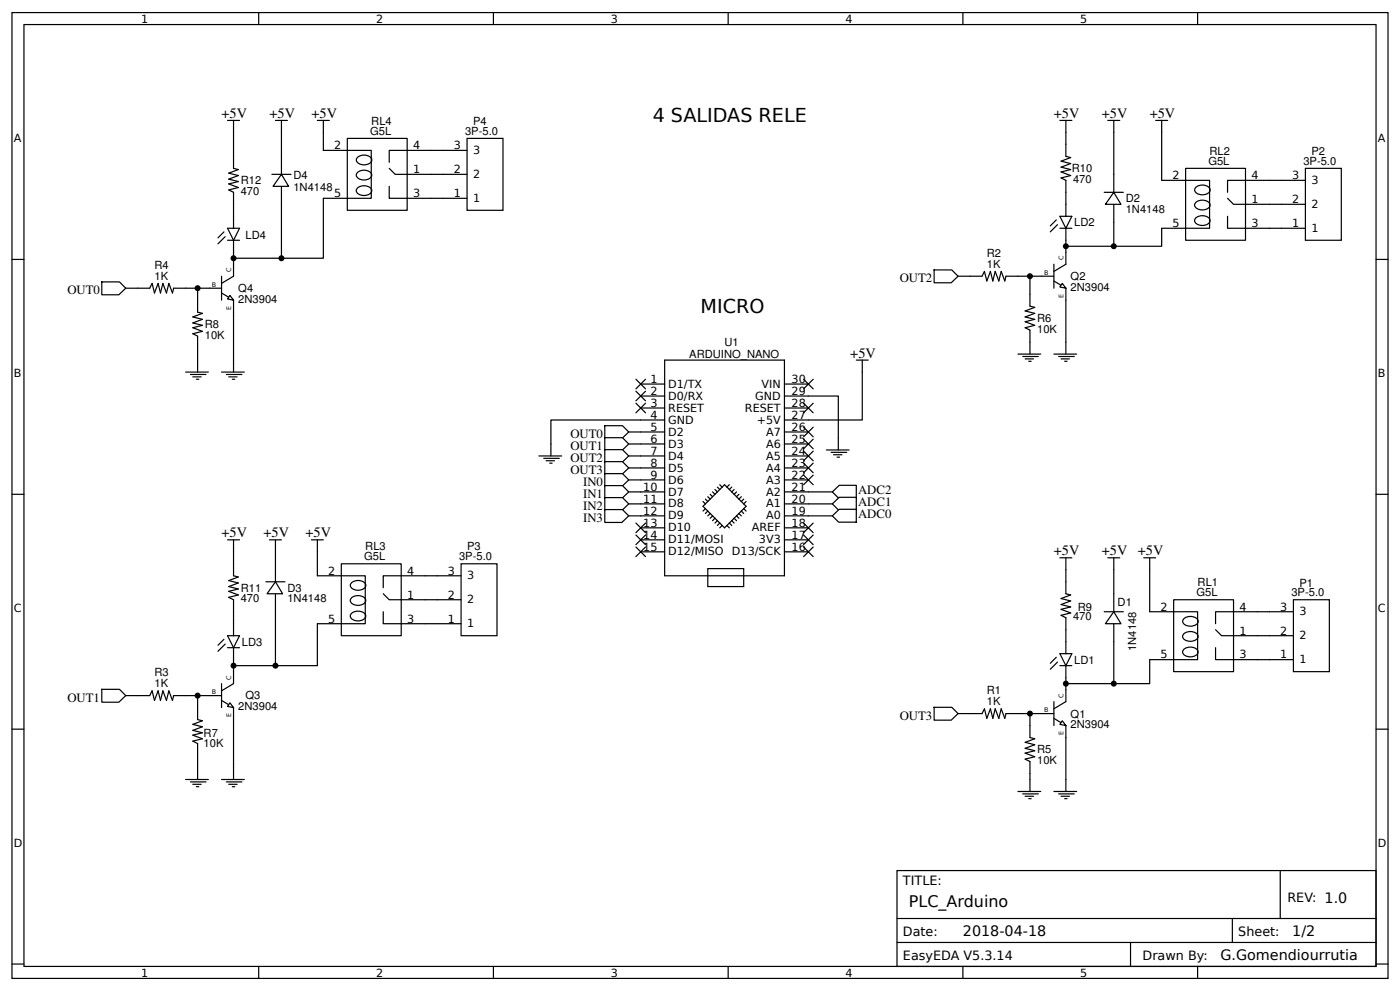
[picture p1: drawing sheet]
<svg xmlns="http://www.w3.org/2000/svg" width="309mm" height="219mm" viewBox="0 0 309 219" stroke-linecap="round" stroke-linejoin="round" font-family="sans-serif">
<g fill="none" stroke="#000" stroke-width=".26">
<path d="M2.6 2.8h304.1v213.2h-304.1zM5.3 5.4h298.7v208h-298.7zM57.1 2.8v2.6M109 2.8v2.6M160.9 2.8v2.6M212.7 2.8v2.6M264.6 2.8v2.6M2.6 57.3h2.7M304 57.3h2.7M146.8 79.5h26.5v47.6h-26.5zM141.6 98h5.2M141.6 95.4h5.2"/>
<path d="M141.6 90.1h5.2M141.6 87.4h5.2M141.6 84.8h5.2M146.8 92.7h-25.1v8M173.3 87.4h11.9v12M173.3 98h5.3M173.3 95.4h5.3M173.3 90.1h5.3M173.3 84.8h5.3M182.6 99.4h5M183.6 99.9h3.5M190.5 82.2v10.5h-17.2"/>
<path d="M2.6 109.1h2.7M119.1 100.7h5M120.1 101.2h3.5M120.6 101.7h1.9M121.4 102.3h.6M141.6 119.2h5.2M141.6 116.5h5.2M141.6 113.9h5.2M141.6 111.3h5.2M141.6 108.6h5.2M141.6 106h5.2M141.6 103.3h5.2"/>
<path d="M141.6 100.7h5.2M155.3 111.8l4.8-4.8 4.7 4.8-4.7 4.7zM155.3 110.7l.5 .6M155.8 112.3l-.5 .5M155.8 110.2l.6 .5M156.4 109.7l.5 .5M156.4 112.8l-.6 .6M156.9 113.4l-.5 .5M156.9 109.1l.5 .6M157.4 108.6l.6 .5M157.4 113.9l-.5 .5M158 108.1l.5 .5"/>
<path d="M158 114.4l-.6 .6M158.5 107.6l.5 .5M158.5 115l-.5 .5M159 107l.5 .6M159 115.5l-.5 .5M159.5 116l-.5 .5M160.6 116l.5 .5M161.1 115.5l.6 .5M161.1 107l-.5 .6M161.7 115l.5 .5M161.7 107.6l-.6 .5M162.2 114.4l.5 .6"/>
<path d="M162.2 108.1l-.5 .5M162.7 113.9l.5 .5M162.7 108.6l-.5 .5M163.2 113.4l.6 .5M163.2 109.1l-.5 .6M163.8 112.8l.5 .6M163.8 109.7l-.6 .5M164.3 112.3l.5 .5M164.3 110.2l-.5 .5M164.8 110.7l-.5 .6M173.3 119.2h5.3M173.3 116.5h5.3"/>
<path d="M173.3 113.9h5.3M173.3 111.3h5.3M173.3 108.6h5.3M173.3 106h5.3M173.3 103.3h5.3M173.3 100.7h5.3M184.1 100.4h1.9M184.9 100.9h.6M304 109.1h2.7M141.6 121.8h5.2M156.4 125.5h7.9v4h-7.9zM173.3 121.8h5.3"/>
<path d="M2.6 161h2.7M304 161h2.7M198.2 192.2h105.8v21.2h-105.8zM282.8 192.2v10.6M2.6 212.9h2.7M57.1 213.4v2.6M109 213.4v2.6M160.9 213.4v2.6M198.2 202.8h105.8M198.2 208.1h105.8M212.7 213.4v2.6M249.8 208.1v5.3"/>
<path d="M264.6 213.4v2.6M272.3 202.8v5.3M304 212.9h2.7"/>
</g>
<g fill="#fff" stroke="#000" stroke-width=".26">
<path d="M183.9 108.6l1.5-1.4h3.8v2.8h-3.9z"/>
<path d="M183.9 111.3l1.5-1.5h3.8v2.8h-3.9z"/>
<path d="M183.9 113.9l1.5-1.5h3.8v2.9h-3.9z"/>
</g>
<path d="M178.6 113.9h5.3M178.6 111.3h5.3M178.6 108.6h5.3" fill="none" stroke="#000" stroke-width=".26"/>
<g fill="#fff" stroke="#000" stroke-width=".26">
<path d="M133.5 94h4l1.4 1.4-1.5 1.4h-3.8z"/>
<path d="M133.5 96.6h4l1.4 1.4-1.5 1.5h-3.8z"/>
<path d="M133.5 99.3h4l1.4 1.4-1.5 1.4h-3.8z"/>
<path d="M133.5 101.9h4l1.4 1.4-1.5 1.5h-3.8z"/>
<path d="M133.5 104.6h4l1.4 1.4-1.5 1.4h-3.8z"/>
<path d="M133.5 107.2h4l1.4 1.4-1.5 1.5h-3.8z"/>
<path d="M133.5 109.9h4l1.4 1.4-1.5 1.4h-3.8z"/>
<path d="M133.5 112.5h4l1.4 1.4-1.5 1.5h-3.8z"/>
</g>
<path d="M189.2 79.5h2.6M190.5 79.5v2.7M138.9 95.4h2.7M138.9 98h2.7M138.9 100.7h2.7M138.9 103.3h2.7M138.9 106h2.7M138.9 108.6h2.7M138.9 111.3h2.7M138.9 113.9h2.7" fill="none" stroke="#000" stroke-width=".26"/>
<g fill="#000" stroke="#000" stroke-width=".26">
<path d="M140.5 83.7l2.1 2.2zM140.5 85.9l2.1-2.2z"/>
<path d="M140.5 86.4l2.1 2.1zM142.6 86.4l-2.1 2.1z"/>
<path d="M140.5 89l2.1 2.1zM142.6 89l-2.1 2.1z"/>
<path d="M177.5 83.7l2.2 2.2zM179.7 83.7l-2.2 2.2z"/>
<path d="M177.5 89l2.2 2.1zM179.7 89l-2.2 2.1z"/>
<path d="M177.5 94.3l2.2 2.1zM179.7 94.3l-2.2 2.1z"/>
<path d="M177.5 97l2.2 2.1zM179.7 97l-2.2 2.1z"/>
<path d="M177.5 99.6l2.2 2.1zM179.7 99.6l-2.2 2.1z"/>
<path d="M140.5 115.5l2.1 2.1zM140.5 117.6l2.1-2.1z"/>
<path d="M140.5 118.1l2.1 2.2zM140.5 120.3l2.1-2.2z"/>
<path d="M177.5 102.3l2.2 2.1zM179.7 102.3l-2.2 2.1z"/>
<path d="M177.5 104.9l2.2 2.1zM179.7 104.9l-2.2 2.1z"/>
<path d="M177.5 115.5l2.2 2.1zM179.7 115.5l-2.2 2.1z"/>
<path d="M177.5 118.1l2.2 2.2zM179.7 118.1l-2.2 2.2z"/>
<path d="M140.5 120.8l2.1 2.1zM142.6 120.8l-2.1 2.1z"/>
<path d="M177.5 120.8l2.2 2.1zM179.7 120.8l-2.2 2.1z"/>
</g>
<g fill="#fff" stroke="#000" stroke-width=".26">
<path d="M206.3 156.2h4l1.4 1.4-1.6 1.4h-3.7z"/>
<path d="M206.3 59.6h4l1.4 1.4-1.6 1.4h-3.7z"/>
<path d="M22.4 152.2h4l1.4 1.4-1.5 1.4h-3.8z"/>
<path d="M22.4 62.2h4l1.4 1.4-1.5 1.5h-3.8z"/>
</g>
<path d="M30.4 63.6h2.7l.5-1 .5 2.1 .8-2.1 .6 2.1 .5-2.1 .8 2.1 .5-2.1 .8 2.1 .3-1.1h2.6M43.7 66.3v2.6l1 .3-2.1 .8 2.1 .5-2.1 .8 2.1 .5-2.1 .6 2.1 .8-2.1 .5 1.1 .5v2.7M214.3 61h2.7l.5-1.1 .5 2.1 .8-2.1 .5 2.1 .6-2.1 .8 2.1 .5-2.1 .8 2.1 .2-1h2.7M227.5 65v2.6l1.1 .3-2.1 .8 2.1 .5-2.1 .8 2.1 .5-2.1 .5 2.1 .8-2.1 .6 1 .5v2.6M30.4 153.6h2.7l.5-1.1 .5 2.1 .8-2.1 .6 2.1 .5-2.1 .8 2.1 .5-2.1 .8 2.1 .3-1h2.6M43.7 156.2v2.7l1 .2-2.1 .8 2.1 .6-2.1 .8 2.1 .5-2.1 .5 2.1 .8-2.1 .5 1.1 .6v2.6M214.3 157.6h2.7l.5-1.1 .5 2.1 .8-2.1 .5 2.1 .6-2.1 .8 2.1 .5-2.1 .8 2.1 .2-1h2.7M230.2 157.6h2.6M232.8 158.6l2.7 1.6v2.7M232.8 154.9v5.3M235.5 152.3v2.6l-2.7 1.6M227.5 160.2v2.7l1.1 .2-2.1 .8 2.1 .5-2.1 .8 2.1 .6-2.1 .5 2.1 .8-2.1 .5 1 .5v2.7" fill="none" stroke="#000" stroke-width=".26"/>
<path d="M234.7 159.1l.8 1.1-1.3-.3z" fill="#fff" stroke="#000" stroke-width=".26"/>
<path d="M232.8 58.3v5.3M235.5 55.7v2.6l-2.7 1.6M230.2 61h2.6M232.8 62l2.7 1.6v2.7" fill="none" stroke="#000" stroke-width=".26"/>
<path d="M234.7 62.6l.8 1-1.3-.2z" fill="#fff" stroke="#000" stroke-width=".26"/>
<path d="M46.3 153.6h2.6M48.9 154.6l2.7 1.6v2.7M48.9 150.9v5.3M51.6 148.3v2.6l-2.7 1.6" fill="none" stroke="#000" stroke-width=".26"/>
<path d="M50.8 155.2l.8 1-1.3-.2z" fill="#fff" stroke="#000" stroke-width=".26"/>
<path d="M51.6 58.3v2.7l-2.7 1.6M46.3 63.6h2.6M48.9 64.7l2.7 1.6v2.6M48.9 61v5.3" fill="none" stroke="#000" stroke-width=".26"/>
<path d="M50.8 65.2l.8 1.1-1.3-.3z" fill="#fff" stroke="#000" stroke-width=".26"/>
<g fill="none" stroke="#000" stroke-width=".26">
<path d="M51.6 34.5v2.7l1.1 .2-2.2 .8 2.2 .6-2.2 .8 2.2 .5-2.2 .5 2.2 .8-2.2 .5 1.1 .6v2.6M235.5 31.9v2.6l1 .3-2.1 .8 2.1 .5-2.1 .8 2.1 .5-2.1 .6 2.1 .8-2.1 .5 1.1 .5v2.7M49.5 51.2l-1.3 1.3M49.7 52.3l-1.5 1.5M50.3 50.4h2.6l-1.3 2.6zM50.3 53h2.6M51.6 47.8v2.6M51.6 53v2.7M233.4 48.6l-1.4 1.3M233.6 49.6l-1.6 1.6M234.2 47.8h2.6l-1.3 2.6zM234.2 50.4h2.6"/>
<path d="M235.5 45.1v2.7M235.5 50.4v2.6M51.6 124.5v2.6l1.1 .3-2.2 .8 2.2 .5-2.2 .8 2.2 .5-2.2 .6 2.2 .8-2.2 .5 1.1 .5v2.7M51.6 137.7v2.7M234.2 123.2h2.6M235.5 123.2v7.9l1 .3-2.1 .8 2.1 .5-2.1 .8 2.1 .5-2.1 .5 2.1 .8-2.1 .6 1.1 .5v7.9M243.9 135.1h4.3M246.1 131.1v4M246.1 137.7v4M49.5 141.2l-1.3 1.3M49.7 142.2l-1.5 1.6M50.3 140.4h2.6l-1.3 2.6z"/>
<path d="M50.3 143h2.6M51.6 143v2.7M211.7 157.6h2.6M224.9 157.6h5.3M227.5 157.6v2.6M233.4 145.1l-1.4 1.3M233.6 146.2l-1.6 1.6M234.2 144.3h2.6l-1.3 2.7zM234.2 147h2.6M235.5 147v5.3"/>
</g>
<path d="M246.1 135.1l1.5 2.6h-3.4z" fill="#fff" stroke="#000" stroke-width=".26"/>
<path d="M246.1 38.5v4M243.9 42.5h4.3M246.1 45.1v4" fill="none" stroke="#000" stroke-width=".26"/>
<path d="M246.1 42.5l1.5 2.6h-3.4z" fill="#fff" stroke="#000" stroke-width=".26"/>
<path d="M58.7 128.5h4.3M60.9 124.5v4M60.9 131.1v4" fill="none" stroke="#000" stroke-width=".26"/>
<path d="M60.9 128.5l1.5 2.6h-3.4z" fill="#fff" stroke="#000" stroke-width=".26"/>
<path d="M60.1 38.5h4.2M62.2 34.5v4M62.2 41.1v4" fill="none" stroke="#000" stroke-width=".26"/>
<path d="M62.2 38.5l1.6 2.6h-3.5z" fill="#fff" stroke="#000" stroke-width=".26"/>
<g fill="none" stroke="#000" stroke-width=".26">
<path d="M224.9 78.2h5M226 78.7h3.4M226.5 79.2h1.8M227.3 79.8h.5M227.5 75.5v2.7M232.8 78.2h5.1M233.9 78.7h3.4M234.4 79.2h1.9M235.2 79.8h.5M235.5 75.5v2.7M244.7 123.2h2.7M246.1 123.2v7.9"/>
<path d="M246.1 141.7v9.2h-10.6M224.9 174.8h5M226 175.3h3.4M226.5 175.8h1.8M227.3 176.3h.5M227.5 170.8v4M232.8 174.8h5.1M233.9 175.3h3.4M234.4 175.8h1.9M235.2 176.3h.5M235.5 162.9v11.9"/>
</g>
<path d="M285.8 132.4h7.9v15.9h-7.9z" fill="#fff" stroke="#000" stroke-width=".26"/>
<path d="M280.5 135.1h5.3M280.5 145.7h5.3M280.5 140.4h5.3" fill="none" stroke="#000" stroke-width=".26"/>
<path d="M288.4 37.2h7.9v15.8h-7.9z" fill="#fff" stroke="#000" stroke-width=".26"/>
<path d="M283.1 39.8h5.3M283.1 50.4h5.3M283.1 45.1h5.3" fill="none" stroke="#000" stroke-width=".26"/>
<path d="M101.9 124.5h7.9v15.9h-7.9z" fill="#fff" stroke="#000" stroke-width=".26"/>
<path d="M96.6 137.7h5.3M96.6 132.4h5.3M96.6 127.1h5.3" fill="none" stroke="#000" stroke-width=".26"/>
<path d="M103.2 30.6h7.9v15.8h-7.9z" fill="#fff" stroke="#000" stroke-width=".26"/>
<g fill="none" stroke="#000" stroke-width=".26">
<path d="M50.3 26.6h2.6M51.6 26.6v7.9M60.9 26.6h2.6M62.2 26.6v7.9M70.1 26.6h2.7M71.4 26.6v6.6h10.6v10.6h-10.6v13.2h-19.8M76.7 30.6h13.3v15.8h-13.3zM79 38a2 2 0 0 1 3.1 .7 1.9 1.9 0 0 1-1.7 1 1.9 1.9 0 0 1-1.7-1zM79 34.7a2 2 0 0 1 3.1 .6 1.9 1.9 0 0 1-1.7 1.1 1.9 1.9 0 0 1-1.7-1.1zM86 37.2l1.3 1.3h15.9M103.2 33.2h-17.2v2.7M234.2 26.6h2.6"/>
<path d="M235.5 26.6v5.3M244.7 26.6h2.7M246.1 26.6v11.9M255.3 26.6h2.7M256.6 26.6v13.2h10.6v10.6h-10.6v4h-10.5M261.9 37.2h13.3v15.8h-13.3zM283.1 39.8h-11.9v2.7M51.6 45.1v2.7M51.6 55.7v2.6M62.2 45.1v11.9M79 41.5a2 2 0 0 1 3.1 .6 1.9 1.9 0 0 1-1.7 1.1 1.9 1.9 0 0 1-1.7-1.1zM86 41.1v2.7h17.2"/>
<path d="M235.5 42.5v2.6M235.5 53v2.7M246.1 49.1v5.3h-10.6M264.2 44.6a2 2 0 0 1 3.1 .7 1.9 1.9 0 0 1-1.7 1.1 1.9 1.9 0 0 1-1.7-1.1zM264.2 48.1a2 2 0 0 1 3.1 .6 1.9 1.9 0 0 1-1.7 1.1 1.9 1.9 0 0 1-1.7-1.1zM264.3 41.3a2 2 0 0 1 3.1 .6 1.9 1.9 0 0 1-1.8 1.1 1.9 1.9 0 0 1-1.7-1.1zM271.2 43.8l1.3 1.3h10.6M271.2 47.8v2.6h11.9M27.8 63.6h2.6M41 63.6h5.3M43.7 63.6v2.7M43.7 76.9v5.3"/>
<path d="M51.6 68.9v13.3M211.7 61h2.6M224.9 61h5.3M227.5 61v4M235.5 66.3v9.2M41 82.2h5M42.1 82.7h3.4M42.6 83.2h1.8M43.4 83.7h.5M48.9 82.2h5.1M50 82.7h3.4M50.5 83.2h1.9"/>
<path d="M51.3 83.7h.6M50.3 119.2h2.6M51.6 119.2v5.3M59.5 119.2h2.7M60.9 119.2v5.3M68.8 119.2h2.6M70.1 119.2v7.9h10.6v10.6h-10.6v9.3h-9.2M51.6 135.1v2.6M60.9 135.1v11.9h-9.3M75.4 124.5h13.2v15.9h-13.2zM77.7 131.9a2 2 0 0 1 3.1 .7 1.9 1.9 0 0 1-1.7 1.1 1.9 1.9 0 0 1-1.7-1.1zM77.7 135.4a2 2 0 0 1 3.1 .6 1.9 1.9 0 0 1-1.7 1.1 1.9 1.9 0 0 1-1.7-1.1z"/>
<path d="M77.7 128.6a2 2 0 0 1 3.1 .6 1.9 1.9 0 0 1-1.7 1.1 1.9 1.9 0 0 1-1.7-1.1zM84.7 131.1l1.3 1.3h10.6M84.7 135.1v2.6h11.9M96.6 127.1h-11.9v2.7M252.7 123.2h2.6M254 123.2v11.9h10.6v10.6h-10.6v5.2h-7.9M259.3 132.4h13.2v15.9h-13.2zM261.6 139.9a2 2 0 0 1 3.1 .6 1.9 1.9 0 0 1-1.7 1.1 1.9 1.9 0 0 1-1.7-1.1zM261.6 136.6a2 2 0 0 1 3.1 .6 1.9 1.9 0 0 1-1.7 1.1 1.9 1.9 0 0 1-1.7-1.1zM268.6 139l1.3 1.4h10.6M280.5 135.1h-11.9v2.6M27.8 153.6h2.6"/>
<path d="M41 153.6h5.3M43.7 153.6v2.6M51.6 145.7v2.6M51.6 158.9v13.2M261.6 143.3a2 2 0 0 1 3.1 .7 1.9 1.9 0 0 1-1.7 1 1.9 1.9 0 0 1-1.7-1zM268.6 143v2.7h11.9M41 172.1h5M42.1 172.6h3.4M42.6 173.2h1.8M43.4 173.7h.5M43.7 166.8v5.3M48.9 172.1h5.1"/>
<path d="M50 172.6h3.4M50.5 173.2h1.9M51.3 173.7h.6"/>
</g>
<g fill="#000">
<circle cx="51.6" cy="57" r=".66"/>
<circle cx="62.2" cy="57" r=".66"/>
<circle cx="235.5" cy="54.4" r=".66"/>
<circle cx="246.1" cy="54.4" r=".66"/>
<circle cx="43.7" cy="63.6" r=".66"/>
<circle cx="227.5" cy="61" r=".66"/>
<circle cx="43.7" cy="153.6" r=".66"/>
<circle cx="51.6" cy="147" r=".66"/>
<circle cx="60.9" cy="147" r=".66"/>
<circle cx="227.5" cy="157.6" r=".66"/>
<circle cx="235.5" cy="150.9" r=".66"/>
<circle cx="246.1" cy="150.9" r=".66"/>
</g>
<g font-size="4.2">
<text x="144.2" y="26.9">4 SALIDAS RELE</text>
<text x="154.8" y="69.2">MICRO</text>
</g>
<text font-size="3.5" x="200.8" y="200.2">PLC_Arduino</text>
<g font-size="3.2">
<text x="48.9" y="26.1">+5V</text>
<text x="59.5" y="26.1">+5V</text>
<text x="68.8" y="26.1">+5V</text>
<text x="232.8" y="26.1">+5V</text>
<text x="243.4" y="26.1">+5V</text>
<text x="254" y="26.1">+5V</text>
<text x="187.9" y="79">+5V</text>
<text x="48.9" y="118.7">+5V</text>
<text x="58.2" y="118.7">+5V</text>
<text x="67.5" y="118.7">+5V</text>
<text x="232.8" y="122.6">+5V</text>
<text x="243.4" y="122.6">+5V</text>
<text x="251.4" y="122.6">+5V</text>
<text x="212.7" y="206.8">2018-04-18</text>
<text x="285.5" y="206.8">1/2</text>
<text x="269.6" y="212.1">G.Gomendiourrutia</text>
</g>
<g font-size="2.8">
<text x="14.9" y="65">OUT0</text>
<text x="198.8" y="62.3">OUT2</text>
<text x="126" y="96.7">OUT0</text>
<text x="126" y="99.4">OUT1</text>
<text x="126" y="102">OUT2</text>
<text x="126" y="104.6">OUT3</text>
<text x="128.8" y="107.3">IN0</text>
<text x="128.8" y="109.9">IN1</text>
<text x="128.8" y="112.6">IN2</text>
<text x="189.6" y="109.1">ADC2</text>
<text x="189.6" y="111.8">ADC1</text>
<text x="128.8" y="115.2">IN3</text>
<text x="189.6" y="114.4">ADC0</text>
<text x="14.9" y="154.9">OUT1</text>
<text x="198.8" y="158.9">OUT3</text>
<text x="199.5" y="195.4">TITLE:</text>
<text x="284.4" y="199.1">REV: 1.0</text>
<text x="199.5" y="206.8">Date:</text>
<text x="273.6" y="206.8">Sheet:</text>
<text x="199.5" y="212.1">EasyEDA V5.3.14</text>
<text x="252.4" y="212.1">Drawn By:</text>
</g>
<g font-size="2.5">
<text x="31.2" y="5">1</text>
<text x="83.1" y="5">2</text>
<text x="134.9" y="5">3</text>
<text x="186.8" y="5">4</text>
<text x="238.7" y="5">5</text>
<text x="81.8" y="29.8">G5L</text>
<text x="82" y="27.5">RL4</text>
<text x="102.7" y="29.8">3P-5.0</text>
<text x="104.5" y="27.5">P4</text>
<text x="3" y="31.4">A</text>
<text x="73.8" y="32.9">2</text>
<text x="91.3" y="32.9">4</text>
<text x="100.3" y="32.9">3</text>
<text x="104.5" y="34">3</text>
<text x="267.2" y="34.2">RL2</text>
<text x="289.7" y="34.2">P2</text>
<text x="304.4" y="31.4">A</text>
<text x="53.2" y="40.7">R12</text>
<text x="64.8" y="39.4">D4</text>
<text x="91.3" y="38.2">1</text>
<text x="100.3" y="38.2">2</text>
<text x="104.5" y="39.3">2</text>
<text x="236.8" y="38">R10</text>
<text x="237.1" y="40.4">470</text>
<text x="259" y="39.6">2</text>
<text x="267" y="36.4">G5L</text>
<text x="276.5" y="39.6">4</text>
<text x="285.5" y="39.6">3</text>
<text x="287.9" y="36.4">3P-5.0</text>
<text x="289.7" y="40.6">3</text>
<text x="53.2" y="43.1">470</text>
<text x="64.8" y="42.1">1N4148</text>
<text x="73.8" y="43.5">5</text>
<text x="91.3" y="43.5">3</text>
<text x="100.3" y="43.5">1</text>
<text x="104.5" y="44.6">1</text>
<text x="248.7" y="47">1N4148</text>
<text x="248.7" y="44.7">D2</text>
<text x="276.5" y="44.8">1</text>
<text x="285.5" y="44.8">2</text>
<text x="289.7" y="45.9">2</text>
<text x="54.2" y="52.7">LD4</text>
<text x="237.3" y="50">LD2</text>
<text x="259" y="50.1">5</text>
<text x="276.5" y="50.1">3</text>
<text x="285.5" y="50.1">1</text>
<text x="289.7" y="51.2">1</text>
<text x="34.1" y="59.4">R4</text>
<text x="218" y="59.1">1K</text>
<text x="218" y="56.7">R2</text>
<text x="34.1" y="61.8">1K</text>
<text x="52.7" y="64.5">Q4</text>
<text x="236.5" y="64.2">2N3904</text>
<text x="236.5" y="61.9">Q2</text>
<text x="52.7" y="66.9">2N3904</text>
<text x="229.1" y="71.1">R6</text>
<text x="45.2" y="74.8">10K</text>
<text x="45.2" y="72.4">R8</text>
<text x="160.1" y="76.5">U1</text>
<text x="229.1" y="73.5">10K</text>
<text x="3" y="83.2">B</text>
<text x="152.3" y="79.1">ARDUINO_NANO</text>
<text x="304.4" y="83.2">B</text>
<text x="143.7" y="89.8">3</text>
<text x="143.7" y="87.2">2</text>
<text x="143.7" y="84.5">1</text>
<text x="147.6" y="88.2">D0/RX</text>
<text x="147.6" y="85.6">D1/TX</text>
<text x="166.8" y="88.2">GND</text>
<text x="168.2" y="85.6">VIN</text>
<text x="174.9" y="84.5">30</text>
<text x="174.9" y="87.2">29</text>
<text x="174.9" y="89.8">28</text>
<text x="143.7" y="95.1">5</text>
<text x="143.7" y="92.5">4</text>
<text x="147.6" y="93.5">GND</text>
<text x="147.6" y="90.9">RESET</text>
<text x="164.6" y="90.9">RESET</text>
<text x="167.2" y="93.5">+5V</text>
<text x="174.9" y="92.5">27</text>
<text x="174.9" y="95.1">26</text>
<text x="143.7" y="100.4">7</text>
<text x="143.7" y="97.8">6</text>
<text x="147.6" y="101.5">D4</text>
<text x="147.6" y="98.8">D3</text>
<text x="147.6" y="96.2">D2</text>
<text x="169.2" y="96.2">A7</text>
<text x="169.2" y="98.8">A6</text>
<text x="169.2" y="101.5">A5</text>
<text x="174.9" y="97.8">25</text>
<text x="174.9" y="100.4">24</text>
<text x="143.7" y="105.7">9</text>
<text x="143.7" y="103.1">8</text>
<text x="147.6" y="106.8">D6</text>
<text x="147.6" y="104.1">D5</text>
<text x="169.2" y="104.1">A4</text>
<text x="169.2" y="106.8">A3</text>
<text x="174.9" y="103.1">23</text>
<text x="174.9" y="105.7">22</text>
<text x="142.1" y="113.6">12</text>
<text x="142.1" y="111">11</text>
<text x="142.1" y="108.3">10</text>
<text x="147.6" y="112.1">D8</text>
<text x="147.6" y="109.4">D7</text>
<text x="169.2" y="109.4">A2</text>
<text x="169.2" y="112.1">A1</text>
<text x="174.9" y="108.3">21</text>
<text x="174.9" y="111">20</text>
<text x="174.9" y="113.6">19</text>
<text x="142.1" y="118.9">14</text>
<text x="142.1" y="116.3">13</text>
<text x="147.6" y="120">D11/MOSI</text>
<text x="147.6" y="117.3">D10</text>
<text x="147.6" y="114.7">D9</text>
<text x="166.1" y="117.3">AREF</text>
<text x="167.7" y="120">3V3</text>
<text x="169.2" y="114.7">A0</text>
<text x="174.9" y="116.3">18</text>
<text x="174.9" y="118.9">17</text>
<text x="80.4" y="123.7">G5L</text>
<text x="80.7" y="121.5">RL3</text>
<text x="101.4" y="123.7">3P-5.0</text>
<text x="103.2" y="121.5">P3</text>
<text x="142.1" y="121.6">15</text>
<text x="147.6" y="122.6">D12/MISO</text>
<text x="161.7" y="122.6">D13/SCK</text>
<text x="174.9" y="121.6">16</text>
<text x="53.2" y="130.6">R11</text>
<text x="63.5" y="130.7">D3</text>
<text x="72.5" y="126.9">2</text>
<text x="90" y="126.9">4</text>
<text x="99" y="126.9">3</text>
<text x="103.2" y="127.9">3</text>
<text x="264.3" y="131.6">G5L</text>
<text x="264.6" y="129.4">RL1</text>
<text x="285.3" y="131.6">3P-5.0</text>
<text x="287.1" y="129.7">P1</text>
<text x="3" y="135.1">C</text>
<text x="53.2" y="133">470</text>
<text x="63.5" y="133">1N4148</text>
<text x="72.5" y="137.5">5</text>
<text x="90" y="132.2">1</text>
<text x="90" y="137.5">3</text>
<text x="99" y="137.5">1</text>
<text x="99" y="132.2">2</text>
<text x="103.2" y="133.2">2</text>
<text x="237.1" y="137">470</text>
<text x="238.1" y="134.8">R9</text>
<text x="246.9" y="133.8">D1</text>
<text x="256.4" y="134.8">2</text>
<text x="273.8" y="134.8">4</text>
<text x="282.9" y="134.8">3</text>
<text x="287.1" y="135.9">3</text>
<text x="304.4" y="135.1">C</text>
<text x="53.4" y="142.6">LD3</text>
<text x="103.2" y="138.5">1</text>
<text x="251" y="143.7" transform="rotate(-90 251 143.7)">1N4148</text>
<text x="273.8" y="140.1">1</text>
<text x="282.9" y="140.1">2</text>
<text x="287.1" y="141.2">2</text>
<text x="34.1" y="149.3">R3</text>
<text x="237.3" y="146.5">LD1</text>
<text x="256.4" y="145.4">5</text>
<text x="273.8" y="145.4">3</text>
<text x="282.9" y="145.4">1</text>
<text x="287.1" y="146.4">1</text>
<text x="34.1" y="151.7">1K</text>
<text x="54.2" y="154.4">Q3</text>
<text x="218" y="155.7">1K</text>
<text x="218" y="153.3">R1</text>
<text x="52.7" y="156.8">2N3904</text>
<text x="236.5" y="160.8">2N3904</text>
<text x="236.5" y="158.4">Q1</text>
<text x="45" y="165">10K</text>
<text x="45" y="162.7">R7</text>
<text x="229.1" y="166.3">R5</text>
<text x="229.1" y="168.7">10K</text>
<text x="3" y="186.9">D</text>
<text x="304.4" y="186.9">D</text>
<text x="31.2" y="215.6">1</text>
<text x="83.1" y="215.6">2</text>
<text x="134.9" y="215.6">3</text>
<text x="186.8" y="215.6">4</text>
<text x="238.7" y="215.6">5</text>
</g>
<g font-size="1.4">
<text x="234.9" y="57.5" transform="rotate(-90 234.9 57.5)">C</text>
<text x="46.8" y="63.4">B</text>
<text x="51.1" y="60.1" transform="rotate(-90 51.1 60.1)">C</text>
<text x="230.7" y="60.7">B</text>
<text x="234.9" y="65.7" transform="rotate(-90 234.9 65.7)">E</text>
<text x="51.1" y="68.4" transform="rotate(-90 51.1 68.4)">E</text>
<text x="46.8" y="153.3">B</text>
<text x="51.1" y="150.1" transform="rotate(-90 51.1 150.1)">C</text>
<text x="234.9" y="154" transform="rotate(-90 234.9 154)">C</text>
<text x="51.1" y="158.4" transform="rotate(-90 51.1 158.4)">E</text>
<text x="230.7" y="157.3">B</text>
<text x="234.9" y="162.3" transform="rotate(-90 234.9 162.3)">E</text>
</g>
</svg>
